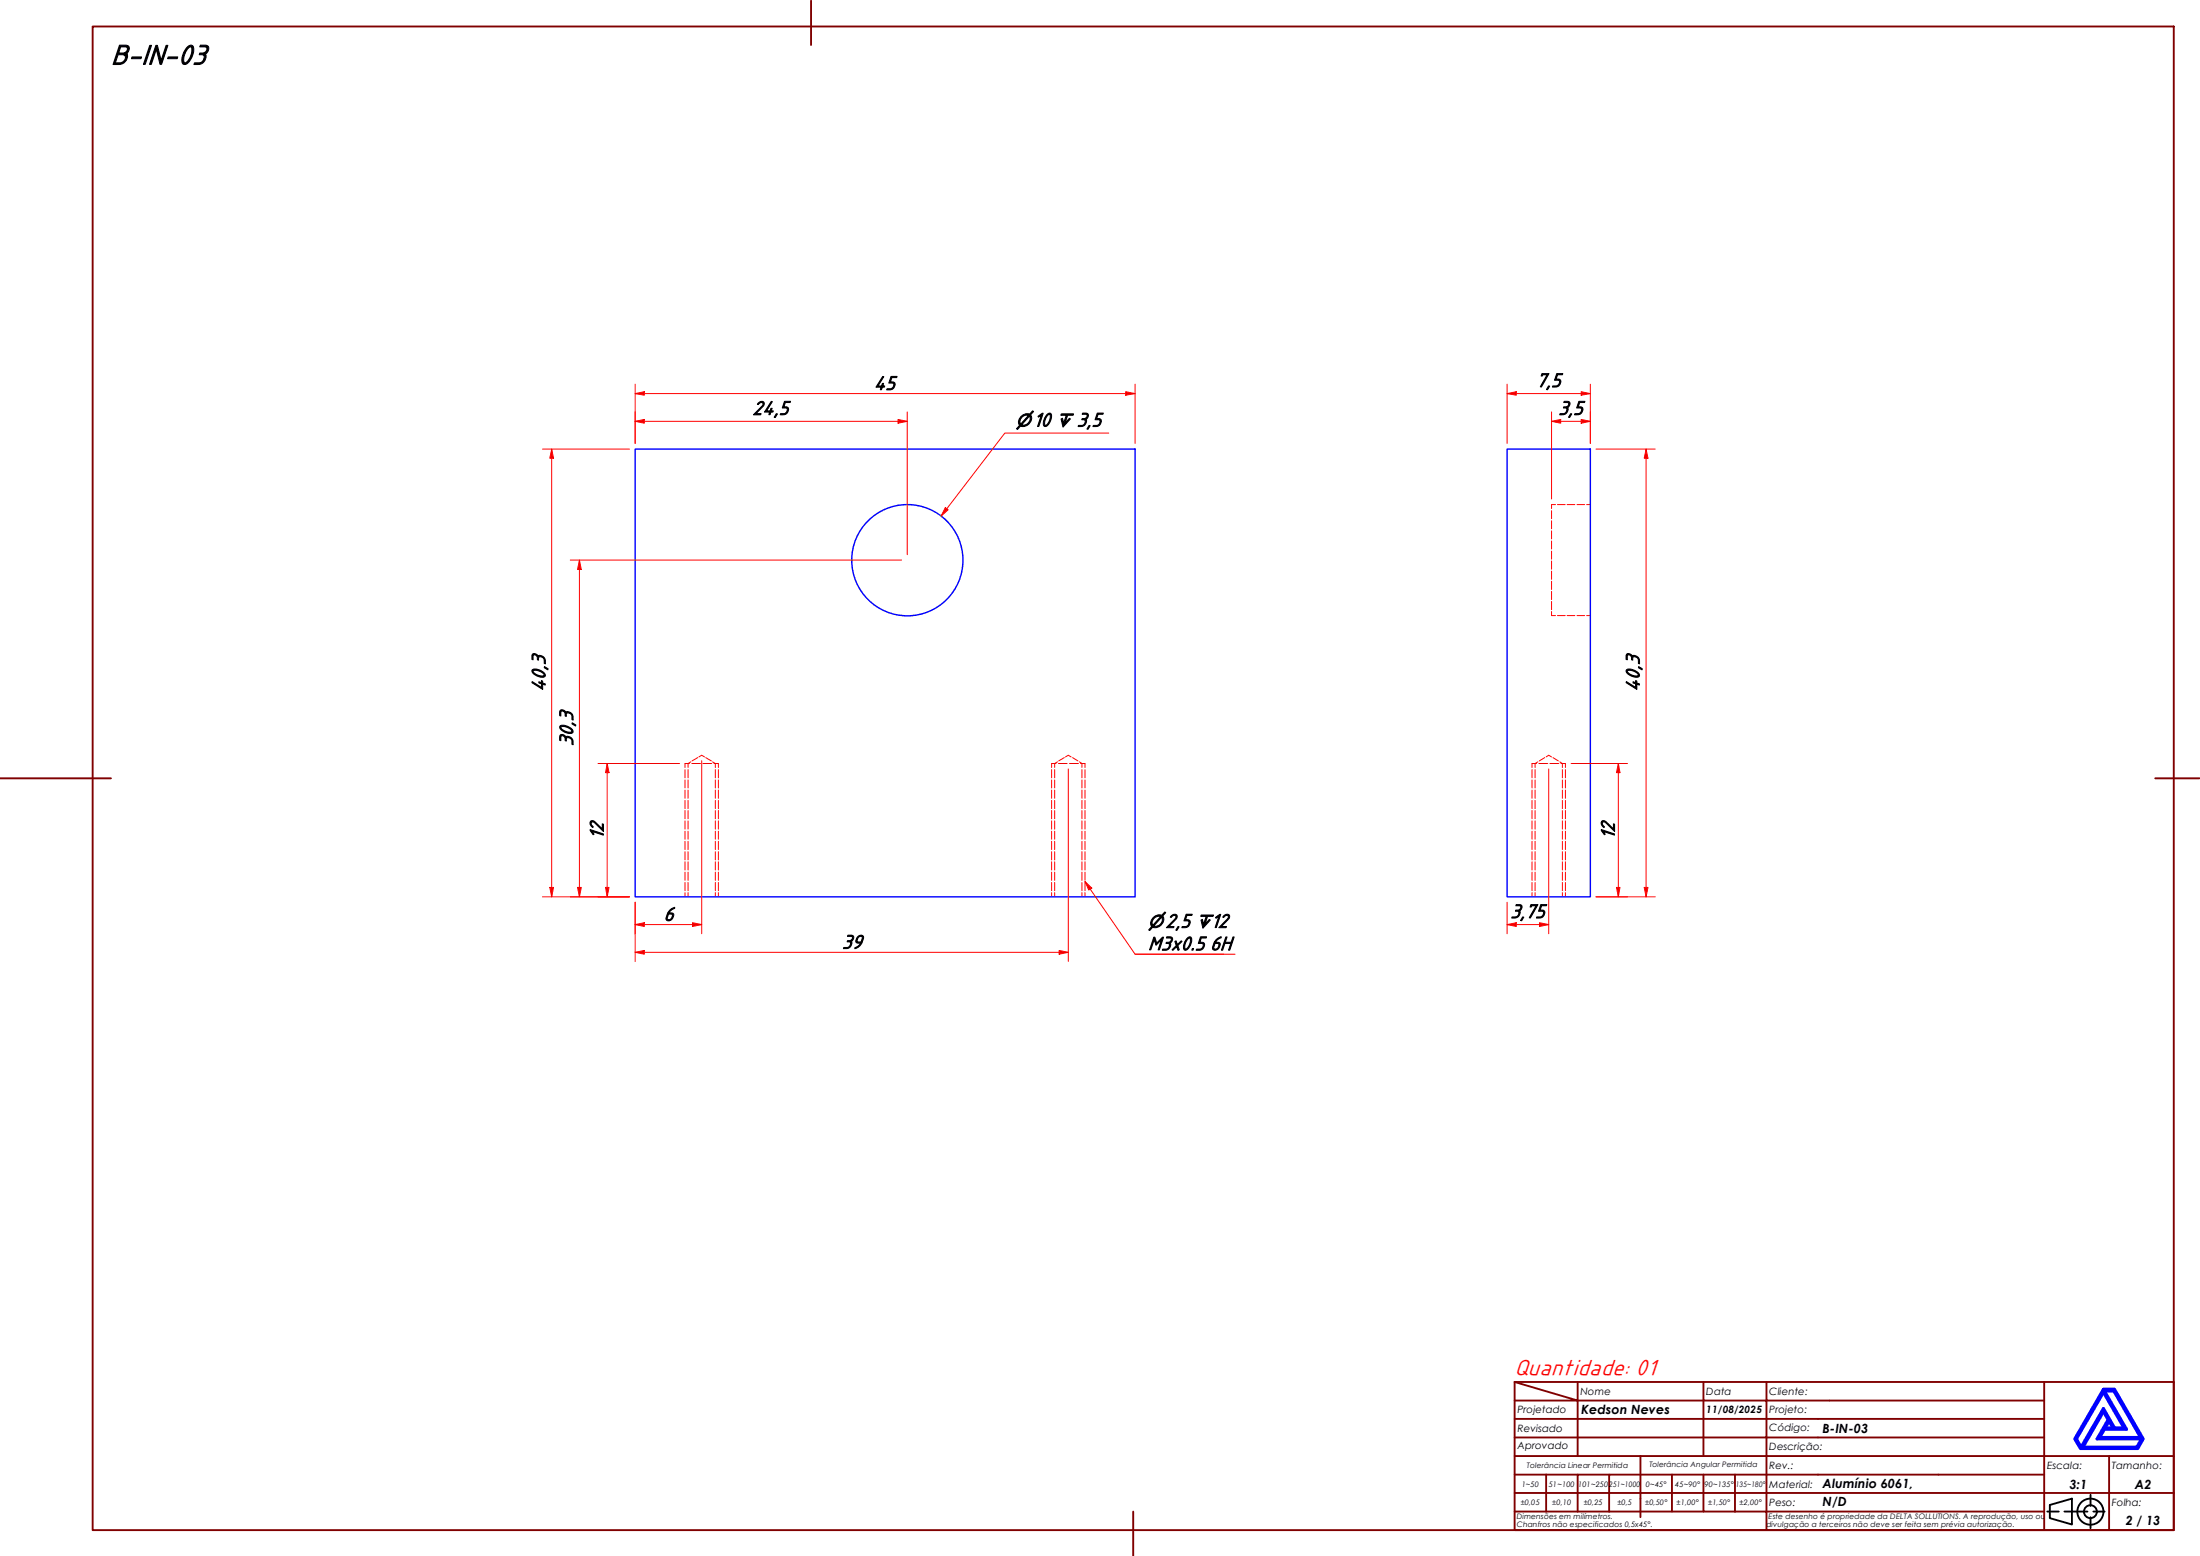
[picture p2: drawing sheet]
<svg xmlns="http://www.w3.org/2000/svg" width="594mm" height="420mm" viewBox="0 0 594 420" stroke-linecap="round" stroke-linejoin="round" font-family="sans-serif">
<!-- layer: Hidden (ABNT) -->
<g fill="none" stroke="#f00" stroke-width=".27">
<path d="M419 137.9v2.2M420.1 136.2h-1.1v1.1M420.6 136.2h2.1M423.2 136.2h2.1M425.8 136.2h2.1M428.4 136.2h1.1M419 140.6v2.2M419 143.4v2.1M419 146.1v2.2M419 148.8v2.2M419 151.5v2.2M419 154.2v2.2"/>
<path d="M419 157v2.2M419 159.7v2.2M419 162.4v2.2M419 165.1v1.1h1.1M420.6 166.2h2.1M423.2 166.2h2.1M425.8 166.2h2.1M428.4 166.2h1.1M185 207.8v2.2M185 210.6v2.2M185 213.3v2.3M185 216.1v2.3"/>
<path d="M185 218.9v2.2M185.8 207.8v2.2M185.8 210.6v2.2M185.8 213.3v2.3M185.8 216.1v2.3M185.8 218.9v2.2M186.2 206.2h-1.2v1M186.6 205.7l-.8 .5v1M186.8 206.2h2.4M188.4 204.6l-1.5 .9M188.7 204.4l.8-.5 .7 .5M189.8 206.2h2.4"/>
<path d="M190.6 204.6l1.5 .9M192.4 205.7l.8 .5v1M192.8 206.2h1.2v1M193.2 207.8v2.2M193.2 210.6v2.2M193.2 213.3v2.3M193.2 216.1v2.3M193.2 218.9v2.2M194 207.8v2.2M194 210.6v2.2M194 213.3v2.3M194 216.1v2.3"/>
<path d="M194 218.9v2.2M284 207.8v2.2M284 210.6v2.2M284 213.3v2.3M284 216.1v2.3M284 218.9v2.2M284.8 207.8v2.2M284.8 210.6v2.2M284.8 213.3v2.3M284.8 216.1v2.3M284.8 218.9v2.2M285.2 206.2h-1.2v1"/>
<path d="M285.6 205.7l-.8 .5v1M285.8 206.2h2.4M287.4 204.6l-1.5 .9M287.7 204.4l.8-.5 .7 .5M288.8 206.2h2.4M289.6 204.6l1.5 .9M291.5 205.7l.7 .5v1M291.8 206.2h1.2v1M292.2 207.8v2.2M292.2 210.6v2.2M292.2 213.3v2.3M292.2 216.1v2.3"/>
<path d="M292.2 218.9v2.2M293 207.8v2.2M293 210.6v2.2M293 213.3v2.3M293 216.1v2.3M293 218.9v2.2M413.7 207.8v2.2M413.7 210.6v2.2M413.7 213.3v2.3M413.7 216.1v2.3M413.7 218.9v2.2M414.5 207.8v2.2"/>
<path d="M414.5 210.6v2.2M414.5 213.3v2.3M414.5 216.1v2.3M414.5 218.9v2.2M414.9 206.2h-1.2v1M415.3 205.7l-.8 .5v1M415.5 206.2h2.5M417.1 204.6l-1.4 .9M417.5 204.4l.7-.5 .8 .5M418.5 206.2h2.4M419.4 204.6l1.4 .9M421.2 205.7l.7 .5v1"/>
<path d="M421.5 206.2h1.2v1M421.9 207.8v2.2M421.9 210.6v2.2M421.9 213.3v2.3M421.9 216.1v2.3M421.9 218.9v2.2M422.7 207.8v2.2M422.7 210.6v2.2M422.7 213.3v2.3M422.7 216.1v2.3M422.7 218.9v2.2M185 221.7v2.2"/>
<path d="M185 224.5v2.1M185 227.2v2.2M185 230v2.2M185 232.7v2.2M185 235.5v2.2M185 238.3v2.2M185.8 221.7v2.2M185.8 224.5v2.1M185.8 227.2v2.2M185.8 230v2.2M185.8 232.7v2.2M185.8 235.5v2.2"/>
<path d="M185.8 238.3v2.2M193.2 221.7v2.2M193.2 224.5v2.1M193.2 227.2v2.2M193.2 230v2.2M193.2 232.7v2.2M193.2 235.5v2.2M193.2 238.3v2.2M194 221.7v2.2M194 224.5v2.1M194 227.2v2.2M194 230v2.2"/>
<path d="M194 232.7v2.2M194 235.5v2.2M194 238.3v2.2M284 221.7v2.2M284 224.5v2.1M284 227.2v2.2M284 230v2.2M284 232.7v2.2M284 235.5v2.2M284 238.3v2.2M284.8 221.7v2.2M284.8 224.5v2.1"/>
<path d="M284.8 227.2v2.2M284.8 230v2.2M284.8 232.7v2.2M284.8 235.5v2.2M284.8 238.3v2.2M292.2 221.7v2.2M292.2 224.5v2.1M292.2 227.2v2.2M292.2 230v2.2M292.2 232.7v2.2M292.2 235.5v2.2M292.2 238.3v2.2"/>
<path d="M293 221.7v2.2M293 224.5v2.1M293 227.2v2.2M293 230v2.2M293 232.7v2.2M293 235.5v2.2M293 238.3v2.2M413.7 221.7v2.2M413.7 224.5v2.1M413.7 227.2v2.2M413.7 230v2.2M413.7 232.7v2.2"/>
<path d="M413.7 235.5v2.2M413.7 238.3v2.2M414.5 221.7v2.2M414.5 224.5v2.1M414.5 227.2v2.2M414.5 230v2.2M414.5 232.7v2.2M414.5 235.5v2.2M414.5 238.3v2.2M421.9 221.7v2.2M421.9 224.5v2.1M421.9 227.2v2.2"/>
<path d="M421.9 230v2.2M421.9 232.7v2.2M421.9 235.5v2.2M421.9 238.3v2.2M422.7 221.7v2.2M422.7 224.5v2.1M422.7 227.2v2.2M422.7 230v2.2M422.7 232.7v2.2M422.7 235.5v2.2M422.7 238.3v2.2M185 241v1.2"/>
<path d="M185.8 241v1.2M193.2 241v1.2M194 241v1.2M284 241v1.2M284.8 241v1.2M292.2 241v1.2M293 241v1.2M413.7 241v1.2M414.5 241v1.2M421.9 241v1.2M422.7 241v1.2"/>
</g>
<!-- layer: Visible (ABNT) -->
<g fill="none" stroke="#00f" stroke-width=".38">
<path d="M171.5 121.3h135v120.9h-135zM407 121.3h22.5v120.9h-22.5z"/>
<circle cx="245" cy="151.3" r="15"/>
</g>
<!-- layer: Borda A3/A4 (ABNT) -->
<g fill="none" stroke="#800000" stroke-width=".51">
<path d="M25 7.2h562v406h-562zM219 .2v12M0 210.2h30M582 210.2h12M409 373.2l17 5h-17M409 373.2h178v40h-178zM426 378.2h34v4.9h17M426 378.2v15M426 373.2v5M460 373.2v5h17v4.9M477 373.2v5h75M552 373.2v20h-143"/>
<path d="M409 383.1h51v10.1M409 398.2h17M417.5 398.2v10M434.5 398.2h-8.5v10M443 393.2v16.5M451.5 398.2v10h-42.5M460 398.2v10h8.5M468.5 398.2v10M477 398.2h-42.5v10M477 383.1v5.1h-68M477 398.2v10h75M477 383.1h75"/>
<path d="M477 398.2h75M552 388.2h-75v10M569.5 393.2v9.9h17.5M587 393.2h-35v9.9h17.5v10.1M306 408.2v12M409 403.1h143v10.1M451.5 408.2h8.5M468.5 408.2h8.5v5"/>
</g>
<path d="M568 376l5.5 9.6h-2.5l-3-5.3-6 10.5-1.3-2.3zM568 375.1h3l7.7 13.4-1.4 2.6h-15.5l-1.5-2.6zM568.3 375.6h2.5l7.2 12.6h-11l1.3-2.3h5.9zM568 381.2l1.3 2.1-3 5.2h12l-1.3 2.3h-14.5zM569.5 383.8l1 1.8h-2z" fill="none" stroke="#00f" stroke-width=".83"/>
<!-- layer: 0 -->
<path d="M561.8 391.1h15.5" fill="none" stroke="#000" stroke-width=".27"/>
<g fill="none" stroke="#000" stroke-width=".51">
<path d="M552.8 408.2h3.1M553.5 406.4l6-1.7v6.9l-6-1.7zM557.5 408.2h6.2M564.5 403.6v3M564.5 409.7v3M565.3 408.2h3"/>
<circle cx="564.5" cy="408.2" r="3.5"/>
<circle cx="564.5" cy="408.2" r="1.75"/>
</g>
<path d="M149 121.3v2.4" fill="none" stroke="#f00" stroke-width=".27"/>
<path d="M149 121.3l.5 2.4h-1z" fill="#f00"/>
<path d="M149 121.3l.5 2.4h-1zM149 239.6v2.6" fill="none" stroke="#f00" stroke-width=".27"/>
<path d="M148.5 239.6h1l-.5 2.6z" fill="#f00"/>
<path d="M171.5 106.3h2.5M146.5 121.3h23.5M149 123.7v115.9M148.5 239.6h1l-.5 2.6zM146.5 242.2h23.5" fill="none" stroke="#f00" stroke-width=".27"/>
<path d="M171.5 106.3l2.5-.5v.9z" fill="#f00"/>
<path d="M171.5 106.3l2.5-.5v.9zM304 106.3h2.5" fill="none" stroke="#f00" stroke-width=".27"/>
<path d="M304 105.8l2.5 .5-2.5 .4z" fill="#f00"/>
<path d="M171.5 103.7v16M174 106.3h130M304 105.8l2.5 .5-2.5 .4zM306.5 103.7v16M156.5 151.2v2.6" fill="none" stroke="#f00" stroke-width=".27"/>
<path d="M156.5 151.2l.5 2.6h-1z" fill="#f00"/>
<path d="M156.5 151.2l.5 2.6h-1zM156.5 239.6v2.6" fill="none" stroke="#f00" stroke-width=".27"/>
<path d="M156 239.6h1l-.5 2.6z" fill="#f00"/>
<path d="M171.5 113.8h2.5M154 151.2h89.5M156.5 153.8v85.8M156 239.6h1l-.5 2.6zM154 242.2h16" fill="none" stroke="#f00" stroke-width=".27"/>
<path d="M171.5 113.8l2.5-.5v1z" fill="#f00"/>
<path d="M171.5 113.8l2.5-.5v1zM242.5 113.8h2.5" fill="none" stroke="#f00" stroke-width=".27"/>
<path d="M242.5 113.3l2.5 .5-2.5 .5z" fill="#f00"/>
<path d="M171.5 111.2v8.5M174 113.8h68.5M242.5 113.3l2.5 .5-2.5 .5zM245 111.2v38.6M171.5 249.7h2.5" fill="none" stroke="#f00" stroke-width=".27"/>
<path d="M171.5 249.7l2.5-.5v1z" fill="#f00"/>
<path d="M171.5 249.7l2.5-.5v1zM187 249.7h2.5" fill="none" stroke="#f00" stroke-width=".27"/>
<path d="M187 249.2l2.5 .5-2.5 .5z" fill="#f00"/>
<path d="M189.5 205.4v46.7M171.5 243.6v8.5M171.5 257.2h2.5M174 249.7h13M187 249.2l2.5 .5-2.5 .5z" fill="none" stroke="#f00" stroke-width=".27"/>
<path d="M171.5 257.2l2.5-.6v1.1z" fill="#f00"/>
<path d="M171.5 257.2l2.5-.6v1.1zM286 257.2h2.5" fill="none" stroke="#f00" stroke-width=".27"/>
<path d="M286 256.6l2.5 .6-2.5 .5z" fill="#f00"/>
<path d="M164 206.2v2.4M288.5 207.6v52M171.5 243.6v16M174 257.2h112M286 256.6l2.5 .6-2.5 .5z" fill="none" stroke="#f00" stroke-width=".27"/>
<path d="M164 206.2l.5 2.4h-1z" fill="#f00"/>
<path d="M164 206.2l.5 2.4h-1zM164 239.6v2.6" fill="none" stroke="#f00" stroke-width=".27"/>
<path d="M163.5 239.6h1l-.5 2.6z" fill="#f00"/>
<path d="M161.5 206.2h22M164 208.6v31M163.5 239.6h1l-.5 2.6zM161.5 242.2h8.5" fill="none" stroke="#f00" stroke-width=".27"/>
<path d="M293 238l1.4 2.1" fill="none" stroke="#f00" stroke-width=".27"/>
<path d="M293 238l1.8 1.8-.8 .5z" fill="#f00"/>
<path d="M293 238l1.8 1.8-.8 .5zM294.4 240.1l12.1 17.6h24M306.5 257.7h27" fill="none" stroke="#f00" stroke-width=".27"/>
<path d="M407 106.3h2.4" fill="none" stroke="#f00" stroke-width=".27"/>
<path d="M407 106.3l2.4-.5v.9z" fill="#f00"/>
<path d="M407 106.3l2.4-.5v.9zM427 106.3h2.5" fill="none" stroke="#f00" stroke-width=".27"/>
<path d="M427 105.8l2.5 .5-2.5 .4z" fill="#f00"/>
<path d="M407 103.7v16M409.4 106.3h17.6M427 105.8l2.5 .5-2.5 .4zM429.5 103.7v16M444.5 121.3v2.4" fill="none" stroke="#f00" stroke-width=".27"/>
<path d="M444.5 121.3l.5 2.4h-1z" fill="#f00"/>
<path d="M444.5 121.3l.5 2.4h-1zM444.5 239.6v2.6" fill="none" stroke="#f00" stroke-width=".27"/>
<path d="M444 239.6h1l-.5 2.6z" fill="#f00"/>
<path d="M431 121.3h16M444.5 123.7v115.9M437 206.2v2.4M444 239.6h1l-.5 2.6zM431 242.2h16" fill="none" stroke="#f00" stroke-width=".27"/>
<path d="M437 206.2l.5 2.4h-1z" fill="#f00"/>
<path d="M437 206.2l.5 2.4h-1zM437 239.6v2.6" fill="none" stroke="#f00" stroke-width=".27"/>
<path d="M436.5 239.6h1l-.5 2.6z" fill="#f00"/>
<path d="M424.2 206.2h15.3M437 208.6v31M436.5 239.6h1l-.5 2.6zM407 249.7h2.4M431 242.2h8.5" fill="none" stroke="#f00" stroke-width=".27"/>
<path d="M407 249.7l2.4-.5v1z" fill="#f00"/>
<path d="M407 249.7l2.4-.5v1zM415.7 249.7h2.5" fill="none" stroke="#f00" stroke-width=".27"/>
<path d="M415.7 249.2l2.5 .5-2.5 .5z" fill="#f00"/>
<path d="M418.2 207.6v44.5M407 243.6v8.5M409.4 249.7h6.3M415.7 249.2l2.5 .5-2.5 .5z" fill="none" stroke="#f00" stroke-width=".27"/>
<path d="M255.7 137.4l-1.6 2" fill="none" stroke="#f00" stroke-width=".27"/>
<path d="M255.3 137.1l.7 .5-1.9 1.8z" fill="#f00"/>
<path d="M299.4 116.9h-28.1l-15.6 20.5M255.3 137.1l.7 .5-1.9 1.8z" fill="none" stroke="#f00" stroke-width=".27"/>
<path d="M419 113.8h2.4" fill="none" stroke="#f00" stroke-width=".27"/>
<path d="M419 113.8l2.4-.5v1z" fill="#f00"/>
<path d="M419 113.8l2.4-.5v1zM427 113.8h2.5" fill="none" stroke="#f00" stroke-width=".27"/>
<path d="M427 113.3l2.5 .5-2.5 .5z" fill="#f00"/>
<path d="M419 111.2v23.5M421.4 113.8h5.6M427 113.3l2.5 .5-2.5 .5zM429.5 111.2v8.5" fill="none" stroke="#f00" stroke-width=".27"/>
<text font-size="8.1" x="30" y="17.3">B-IN-03</text>
<text font-size="6.5" fill="#f00" x="408.9" y="371.3">Quantidade: 01</text>
<g font-size="5.6">
<text x="236" y="105.2">45</text>
<text x="414.8" y="104.4">7,5</text>
<text x="203.2" y="111.9">24,5</text>
<text x="420.8" y="111.9">3,5</text>
<text x="279" y="115.1">10</text>
<text x="290.7" y="115.1">3,5</text>
<text x="147.2" y="186.7" transform="rotate(-90 147.2 186.7)">40,3</text>
<text x="442.7" y="186.7" transform="rotate(-90 442.7 186.7)">40,3</text>
<text x="154.7" y="201.5" transform="rotate(-90 154.7 201.5)">30,3</text>
<text x="162.9" y="226.7" transform="rotate(-90 162.9 226.7)">12</text>
<text x="435.9" y="226.7" transform="rotate(-90 435.9 226.7)">12</text>
<text x="179.2" y="248.6">6</text>
<text x="314.7" y="250.4">2,5</text>
<text x="327" y="250.4">12</text>
<text x="407.8" y="247.8">3,75</text>
<text x="227.3" y="256.1">39</text>
<text x="310" y="256.5">M3x0.5</text>
<text x="326.8" y="256.5">6H</text>
</g>
<g font-size="4.8">
<text x="274.3" y="115.1">⌀</text>
<text x="285.1" y="115.1">↧</text>
<text x="310" y="250.4">⌀</text>
<text x="322.9" y="250.4">↧</text>
</g>
<g font-size="3.4">
<text x="427" y="381.9">Kedson Neves</text>
<text x="492.1" y="386.9">B-IN-03</text>
<text x="492.1" y="401.9">Alumínio 6061,</text>
<text x="558.8" y="401.9">3:1</text>
<text x="576.5" y="401.9">A2</text>
<text x="492.1" y="406.7">N/D</text>
<text x="574" y="411.7">2 / 13</text>
</g>
<g font-size="2.7">
<text x="426.8" y="376.7">Nome</text>
<text x="460.8" y="376.7">Data</text>
<text x="477.8" y="376.7">Cliente:</text>
<text x="409.8" y="381.4">Projetado</text>
<text x="460.8" y="381.5">11/08/2025</text>
<text x="477.8" y="381.4">Projeto:</text>
<text x="409.8" y="386.7">Revisado</text>
<text x="477.8" y="386.4">Código:</text>
<text x="409.8" y="391.4">Aprovado</text>
<text x="477.8" y="391.5">Descrição:</text>
<text x="477.8" y="401.7">Material:</text>
<text x="477.8" y="396.7">Rev.:</text>
<text x="552.8" y="396.7">Escala:</text>
<text x="570.3" y="396.7">Tamanho:</text>
<text x="477.8" y="406.6">Peso:</text>
<text x="570.3" y="406.7">Folha:</text>
</g>
<g font-size="2">
<text x="410.9" y="401.4">1~50</text>
<text x="412.3" y="396.4">Tolerância Linear Permitida</text>
<text x="418.2" y="401.4">51~100</text>
<text x="426.1" y="401.4">101~250</text>
<text x="434.5" y="401.4">251~1000</text>
<text x="444.4" y="401.4">0~45°</text>
<text x="445.4" y="396.2">Tolerância Angular Permitida</text>
<text x="452.4" y="401.4">45~90°</text>
<text x="460.3" y="401.4">90~135°</text>
<text x="468.7" y="401.4">135~180°</text>
<text x="410.7" y="406.3">±0,05</text>
<text x="419.2" y="406.3">±0,10</text>
<text x="427.7" y="406.3">±0,25</text>
<text x="436.8" y="406.3">±0,5</text>
<text x="444.2" y="406.3">±0,50°</text>
<text x="452.8" y="406.3">±1,00°</text>
<text x="461.3" y="406.3">±1,50°</text>
<text x="469.7" y="406.3">±2,00°</text>
<text x="409.6" y="410.2">Dimensões em milímetros.</text>
<text x="409.6" y="412.3">Chanfros não especificados 0,5x45°.</text>
<text x="477" y="412.3">divulgação a terceiros não deve ser feita sem prévia autorização.</text>
<text x="477.6" y="410.2">Este desenho é propriedade da DELTA SOLLUTIONS. A reprodução, uso ou</text>
</g>
</svg>
